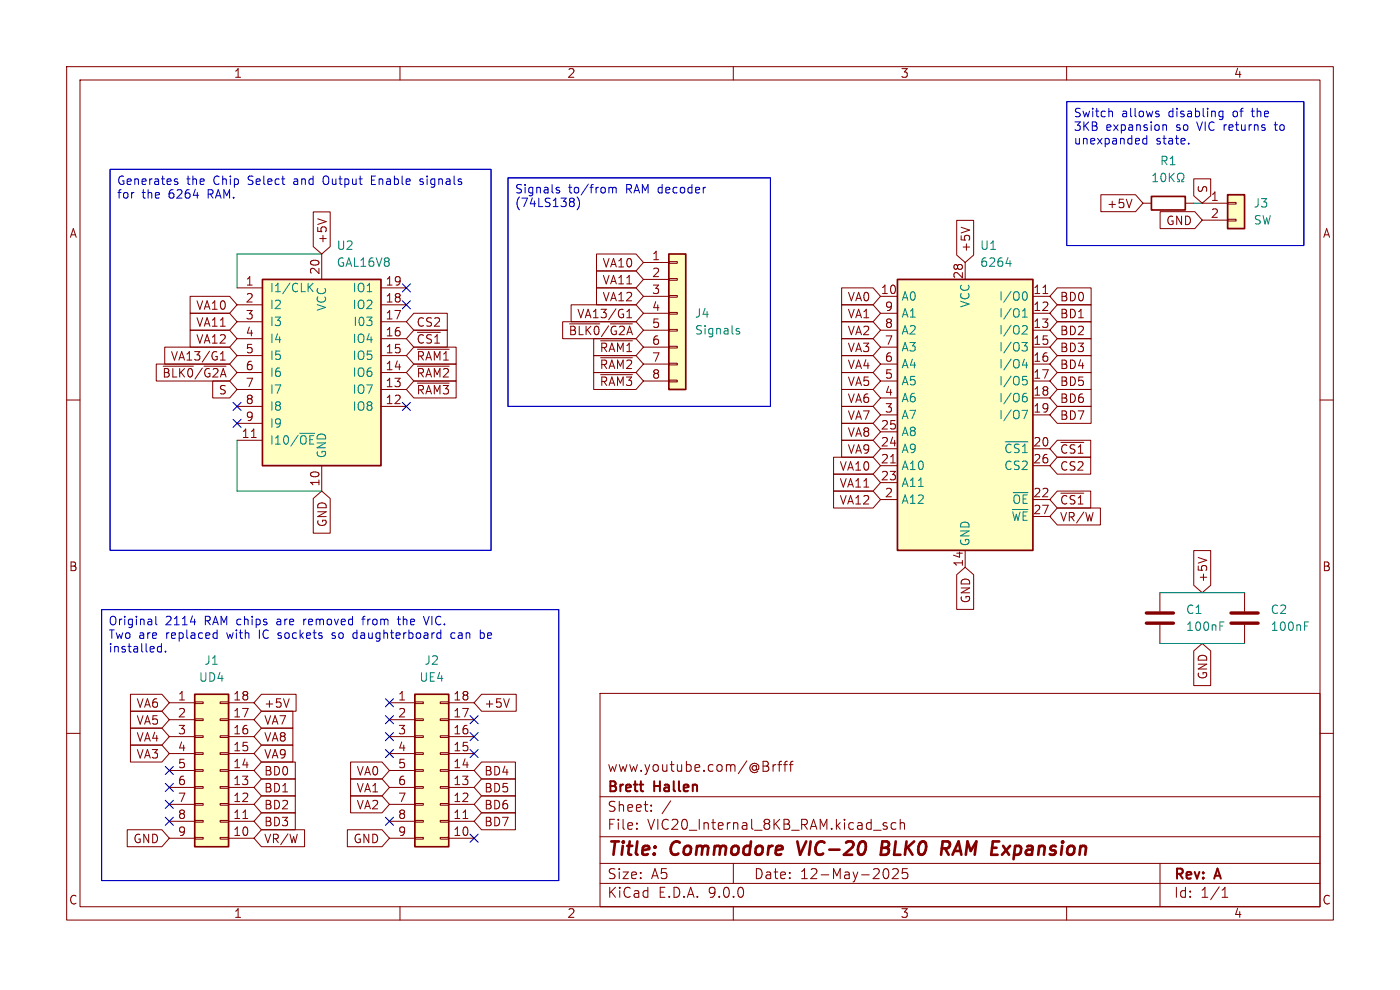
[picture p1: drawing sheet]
<svg xmlns="http://www.w3.org/2000/svg" width="297mm" height="210mm" viewBox="0 0 297 210" stroke-linecap="round" stroke-linejoin="round" font-family="sans-serif">
<g fill="none" stroke="#840000" stroke-width=".22">
<path d="M14.1 14.1h268.8v181.1h-268.8zM17 17h263v175.3h-263zM84.9 14.1v2.9M155.6 14.1v2.9M226.3 14.1v2.9M242.5 43.1h1.8M251.5 43.1h1.7M14.1 84.9h2.9M280 84.9h2.9M14.1 155.6h2.9M127.3 147.1h152.7v45.2h-152.7zM280 155.6h2.9"/>
<path d="M127.3 177.5h152.7M127.3 169h152.7M135.1 175.7v.2M135.1 174.6v.2M138.1 171.9v.2M138.1 170.8v.2M142.3 169.9l-1.8 2.7M163 162.7v.7M164 162.2v1.4M164.6 162.2l-.4 .1-.2 .3M165 162.2h.8M165.8 161.5l-.4 .1-.1 .2v1.8"/>
<path d="M166.2 162.2h.8M167 161.5l-.4 .1-.1 .2v1.8M167.4 162.2h.8M168.2 161.5l-.4 .1-.1 .2v1.8M188.1 174.6l-.5-.1-.3 .3 .1 .3 .7 .2v.5h-.8M190.1 174.6l-.6-.1-.4 .4v.6l.2 .3h.8M191 174.7a.53 .53 0 0 1 .9 .1v1.1M191 173.8v2.1M84.9 192.3v2.9M127.3 187.4h152.7M127.3 183.2h152.7M155.6 192.3v2.9"/>
<path d="M155.6 183.2v4.2M188 184.3a1.33 1.33 0 0 1 0 2.1M189.4 184.5l.3-.2 .7 .1a.58 .58 0 0 1 .1 .8l-1.2 1.2h1.3M192.5 184.3h-1l-.1 1 .3-.2 .7 .1 .2 .3-.1 .7-.3 .2h-.5l-.3-.2M226.3 192.3v2.9M246.1 183.2v9.1M259.3 190.3h1.2M259.3 188.8l.6-.6v2.1"/>
</g>
<path d="M169.1 178.5l.6 2.8M187 179.8h1M188 179.8l.4 .2M188.1 178.5h-.9l-.4 2.8 1.4-.1M188.3 179.7l-.3 .1M200.5 180l.8 1.3M201.1 178.5l.2 .1a.82 .82 0 0 1-.4 1.4" fill="none" stroke="#840000" stroke-width=".57"/>
<path d="M244.3 41.7h7.2v2.8h-7.2z" fill="none" stroke="#840000" stroke-width=".36"/>
<path d="M244.6 38.5h1M244.6 37.3l.5-.6v1.8M246.4 36.9l.3-.2a.98 .98 0 0 1 .7 .8 .98 .98 0 0 1-.4 1h-.1a.97 .97 0 0 1-.5-1.6zM248.1 36.7v1.8M248.3 37.5l.8 1M249.1 36.7l-1 1.1M249.8 38.5h.4v-.3a.77 .77 0 0 1-.4-1.1 .77 .77 0 0 1 1.1-.3 .83 .83 0 0 1-.2 1.4v.3h.5" fill="none" stroke="#008484" stroke-width=".22"/>
<path d="M141.9 53.9h3.6v28.7h-3.6z" fill="#ffffc2"/>
<path d="M141.9 53.9h3.6v28.7h-3.6z" fill="none" stroke="#840000" stroke-width=".36"/>
<g fill="none" stroke="#840000" stroke-width=".22">
<path d="M136.5 55.7h5.4M136.5 59.3h5.4M141.9 55.5h1.8v.4h-1.8zM141.9 59.1h1.8v.4h-1.8zM136.5 62.9h5.4M136.5 66.5h5.4M136.5 70h5.4M136.5 73.6h5.4M136.5 77.2h5.4M141.9 62.7h1.8v.3h-1.8zM141.9 66.3h1.8v.3h-1.8zM141.9 69.9h1.8v.3h-1.8z"/>
<path d="M141.9 73.5h1.8v.3h-1.8zM141.9 77.1h1.8v.3h-1.8zM136.5 80.8h5.4M141.9 80.6h1.8v.4h-1.8z"/>
</g>
<path d="M156.2 70.2l.6 .2 .1 .2-.2 .3-.5-.1M156.2 69.8h.6" fill="none" stroke="#008484" stroke-width=".22"/>
<path d="M55.7 59.3h25.1v39.5h-25.1z" fill="#ffffc2"/>
<path d="M55.7 59.3h25.1v39.5h-25.1z" fill="none" stroke="#840000" stroke-width=".36"/>
<g fill="none" stroke="#840000" stroke-width=".22">
<path d="M68.3 53.9v5.4M50.3 61.1h5.4M50.3 64.7h5.4M50.3 68.3h5.4M50.3 71.8h5.4M50.3 75.4h5.4M50.3 79h5.4M80.8 61.1h5.4M80.8 64.7h5.4M80.8 68.3h5.4M80.8 71.8h5.4M80.8 75.4h5.4"/>
<path d="M80.8 79h5.4M50.3 82.6h5.4M50.3 86.2h5.4M50.3 89.8h5.4M50.3 93.4h5.4M53.3 92.8h1.1M68.3 98.8v5.4M80.8 82.6h5.4M80.8 86.2h5.4"/>
</g>
<path d="M65.6 60.9l.8 1M66.4 60.1l-1 1" fill="none" stroke="#008484" stroke-width=".22"/>
<path d="M88 147.3h7.2v32.3h-7.2z" fill="#ffffc2"/>
<path d="M88 147.3h7.2v32.3h-7.2z" fill="none" stroke="#840000" stroke-width=".36"/>
<g fill="none" stroke="#840000" stroke-width=".22">
<path d="M82.6 149.1h5.4M82.6 152.7h5.4M82.6 156.3h5.4M82.6 159.9h5.4M88 148.9h1.8v.4h-1.8zM88 152.5h1.8v.3h-1.8zM88 156.1h1.8v.3h-1.8zM88 159.7h1.8v.3h-1.8zM93.4 148.9h1.8v.4h-1.8zM93.4 152.5h1.8v.3h-1.8zM93.4 156.1h1.8v.3h-1.8zM93.4 159.7h1.8v.3h-1.8z"/>
<path d="M95.2 149.1h5.4M95.2 152.7h5.4M95.2 156.3h5.4M95.2 159.9h5.4M82.6 163.4h5.4M82.6 167h5.4M82.6 170.6h5.4M82.6 174.2h5.4M82.6 177.8h5.4M88 163.3h1.8v.3h-1.8zM88 166.9h1.8v.3h-1.8zM88 170.4h1.8v.4h-1.8z"/>
<path d="M88 174h1.8v.4h-1.8zM88 177.6h1.8v.4h-1.8zM93.4 163.3h1.8v.3h-1.8zM93.4 166.9h1.8v.3h-1.8zM93.4 170.4h1.8v.4h-1.8zM93.4 174h1.8v.4h-1.8zM93.4 177.6h1.8v.4h-1.8zM95.2 163.4h5.4M95.2 167h5.4M95.2 170.6h5.4M95.2 174.2h5.4M95.2 177.8h5.4"/>
<path d="M98.2 173.6h1.1"/>
</g>
<path d="M41.3 147.3h7.2v32.3h-7.2z" fill="#ffffc2"/>
<path d="M41.3 147.3h7.2v32.3h-7.2z" fill="none" stroke="#840000" stroke-width=".36"/>
<g fill="none" stroke="#840000" stroke-width=".22">
<path d="M35.9 149.1h5.4M35.9 152.7h5.4M35.9 156.3h5.4M35.9 159.9h5.4M41.3 148.9h1.8v.4h-1.8zM41.3 152.5h1.8v.3h-1.8zM41.3 156.1h1.8v.3h-1.8zM41.3 159.7h1.8v.3h-1.8zM46.7 148.9h1.8v.4h-1.8zM46.7 152.5h1.8v.3h-1.8zM46.7 156.1h1.8v.3h-1.8zM46.7 159.7h1.8v.3h-1.8z"/>
<path d="M48.5 149.1h5.4M48.5 152.7h5.4M48.5 156.3h5.4M48.5 159.9h5.4M35.9 163.4h5.4M35.9 167h5.4M35.9 170.6h5.4M35.9 174.2h5.4M35.9 177.8h5.4M41.3 163.3h1.8v.3h-1.8zM41.3 166.9h1.8v.3h-1.8zM41.3 170.4h1.8v.4h-1.8z"/>
<path d="M41.3 174h1.8v.4h-1.8zM41.3 177.6h1.8v.4h-1.8zM46.7 163.3h1.8v.3h-1.8zM46.7 166.9h1.8v.3h-1.8zM46.7 170.4h1.8v.4h-1.8zM46.7 174h1.8v.4h-1.8zM46.7 177.6h1.8v.4h-1.8zM48.5 163.4h5.4M48.5 167h5.4M48.5 170.6h5.4M48.5 174.2h5.4M48.5 177.8h5.4"/>
<path d="M51.5 173.6h1.1"/>
</g>
<path d="M190.4 59.3h28.7v57.4h-28.7z" fill="#ffffc2"/>
<path d="M190.4 59.3h28.7v57.4h-28.7z" fill="none" stroke="#840000" stroke-width=".36"/>
<g fill="none" stroke="#840000" stroke-width=".22">
<path d="M204.8 55.7v3.6M186.8 62.9h3.6M186.8 66.5h3.6M186.8 70h3.6M186.8 73.6h3.6M186.8 77.2h3.6M219.1 62.9h3.6M219.1 66.5h3.6M219.1 70h3.6M219.1 73.6h3.6M219.1 77.2h3.6M221.3 62.3h1"/>
<path d="M186.8 80.8h3.6M186.8 84.4h3.6M186.8 88h3.6M186.8 91.6h3.6M186.8 95.2h3.6M186.8 98.8h3.6M188.9 98.2h1.1M219.1 80.8h3.6M219.1 84.4h3.6M219.1 88h3.6M219.1 95.2h3.6M219.1 98.8h3.6"/>
<path d="M186.8 102.4h3.6M186.8 106h3.6M204.8 116.7v3.6M219.1 106h3.6M219.1 109.6h3.6M246.1 125.7v4M246.1 132.6v3.9M264 125.7v4M264 132.6v3.9"/>
</g>
<g fill="none" stroke="#008484" stroke-width=".22">
<path d="M213.4 55.9h1.1M214.3 55.3v1.2M216.8 72.7h1.1l-.6 .6 .5 .2 .1 .6-.3 .4h-.5M216.9 67.3h1M216.9 66l.5-.5v1.8M217 79.8h.8M217.2 62l.1-.1a.98 .98 0 0 1 .7 .7 .98 .98 0 0 1-.3 1h-.5M217.2 69.1l.6 .1 .1 .4-1.1 1.3h1.1M217.3 76.2l-.4 1.3h1.1M217.8 76.9v1.2M213.2 93.7h4.9M216.8 87h1.2l-.8 1.8"/>
<path d="M217.2 80.5h.4l.3 .4-.1 .7h-.6M217.2 84.1h.4l.3 .4-.1 .6-.6 .1M217.8 83.4l-.6 .1M258.8 132.8h.6M258.8 131.9h.8M276.8 132.8h.6M276.8 131.9h.8"/>
</g>
<path d="M243.2 130h5.7M243.2 132.2h5.7M261.2 130h5.7M261.2 132.2h5.7" fill="none" stroke="#840000" stroke-width=".72"/>
<path d="M260.4 41.3h3.6v7.2h-3.6z" fill="#ffffc2"/>
<path d="M260.4 41.3h3.6v7.2h-3.6z" fill="none" stroke="#840000" stroke-width=".36"/>
<g fill="none" stroke="#840000" stroke-width=".22">
<path d="M253.2 37.9h3.6v3.6l-1.8 1.6-1.8-1.6zM66.5 45h3.5v7.3l-1.7 1.6-1.8-1.6zM67.4 46.4l1.8 .6M126.5 57.5h8.4l1.6 1.8-1.6 1.8h-8.4zM126.5 53.9h8.4l1.6 1.8-1.6 1.8h-8.4zM203 46.7h3.6v7.4l-1.8 1.6-1.8-1.6zM203.9 48.2l1.8 .6M233.5 41.3h7.4l1.6 1.8-1.6 1.8h-7.4zM240.1 42.3l-.6 1.8M246.1 44.9h7.4l1.5 1.8-1.5 1.8h-7.4zM255 43.1h5.4M255 46.7h5.4"/>
<path d="M260.4 42.9h1.8v.4h-1.8zM260.4 46.5h1.8v.4h-1.8zM33.1 77.2h15.6l1.6 1.8-1.6 1.8h-15.6zM34.6 77.7h6.4M34.9 73.6h13.8l1.6 1.8-1.6 1.8h-13.8zM40.3 66.5h8.4l1.6 1.8-1.6 1.7h-8.4zM40.3 62.9h8.4l1.6 1.8-1.6 1.8h-8.4zM40.3 70h8.4l1.6 1.8-1.6 1.8h-8.4zM43.3 77.7h4.6M46.8 76.4h1M46.8 75.1l.5-.5v1.8M87.8 73.6h9v3.6h-9l-1.6-1.8z"/>
<path d="M87.8 77.2h9v3.6h-9l-1.6-1.8zM87.8 70h7.1v3.6h-7.1l-1.6-1.8zM87.8 66.5h7.1v3.5h-7.1l-1.6-1.7zM88.6 74.1h6.7M88.6 77.7h6.7M88.6 70.5h4.8M119.4 68.3h15.5l1.6 1.7-1.6 1.8h-15.5zM120.8 68.7h6.4M121.2 64.7h13.7l1.6 1.8-1.6 1.8h-13.7zM125.9 71.8h9l1.6 1.8-1.6 1.8h-9zM125.9 75.4h9l1.6 1.8-1.6 1.8h-9zM125.9 79h9l1.6 1.8-1.6 1.8h-9z"/>
<path d="M126.5 61.1h8.4l1.6 1.8-1.6 1.8h-8.4zM127.4 72.3h6.8M127.4 75.9h6.8M127.4 79.5h6.8M129.5 68.7h4.7M133 67.4h1M133 66.1l.5-.5v1.8M178.5 64.7h6.7l1.6 1.8-1.6 1.8h-6.7zM178.5 75.4h6.7l1.6 1.8-1.6 1.8h-6.7zM178.5 71.8h6.7l1.6 1.8-1.6 1.8h-6.7zM178.5 79h6.7l1.6 1.8-1.6 1.8h-6.7zM178.5 61.1h6.7l1.6 1.8-1.6 1.8h-6.7z"/>
<path d="M178.5 68.3h6.7l1.6 1.7-1.6 1.8h-6.7zM224.3 61.1h7.2v3.6h-7.2l-1.6-1.8zM224.3 68.3h7.2v3.5h-7.2l-1.6-1.8zM224.3 75.4h7.2v3.6h-7.2l-1.6-1.8zM224.3 79h7.2v3.6h-7.2l-1.6-1.8zM224.3 71.8h7.2v3.6h-7.2l-1.6-1.8zM224.3 64.7h7.2v3.6h-7.2l-1.6-1.8zM45.1 80.8h3.6l1.6 1.8-1.6 1.8h-3.6zM87.8 80.8h9v3.6h-9l-1.6-1.8zM88.6 81.3h6.7M176.8 97h8.4l1.6 1.8-1.6 1.8h-8.4zM178.5 93.4h6.7l1.6 1.8-1.6 1.8h-6.7z"/>
<path d="M178.5 89.8h6.7l1.6 1.8-1.6 1.8h-6.7zM178.5 82.6h6.7l1.6 1.8-1.6 1.8h-6.7zM178.5 86.2h6.7l1.6 1.8-1.6 1.8h-6.7zM224.3 82.6h7.2v3.6h-7.2l-1.6-1.8zM224.3 97h7.1v3.6h-7.1l-1.6-1.8zM224.3 93.4h7.1v3.6h-7.1l-1.6-1.8zM224.3 86.2h7.2v3.6h-7.2l-1.6-1.8zM225.1 93.8h4.8M66.5 105.7l1.8-1.5 1.7 1.5v7.4h-3.5zM176.8 100.6h8.4l1.6 1.8-1.6 1.8h-8.4zM176.8 104.2h8.4l1.6 1.8-1.6 1.8h-8.4zM224.3 104.2h7.1v3.6h-7.1l-1.6-1.8z"/>
<path d="M224.3 107.8h9.1v3.6h-9.1l-1.6-1.8zM225.1 104.6h4.8M253.2 116.8h3.6v7.4l-1.8 1.5-1.8-1.5zM254.2 118.3l1.8 .6M203 121.9l1.8-1.6 1.8 1.6v7.4h-3.6zM253.2 138.1l1.8-1.6 1.8 1.6v7.3h-3.6zM27.7 147.3h6.7l1.5 1.8-1.5 1.8h-6.7zM27.7 154.5h6.7l1.5 1.8-1.5 1.8h-6.7zM27.7 150.9h6.7l1.5 1.8-1.5 1.8h-6.7zM27.7 158.1h6.7l1.5 1.8-1.5 1.7h-6.7zM55.5 147.3h7.3v3.6h-7.3l-1.6-1.8zM55.5 150.9h6.6v3.6h-6.6l-1.6-1.8z"/>
<path d="M55.5 158.1h6.6v3.5h-6.6l-1.6-1.7zM55.5 154.5h6.6v3.6h-6.6l-1.6-1.8zM61.3 148.2l-.6 1.8M102.2 147.3h7.3v3.6h-7.3l-1.6-1.8zM108 148.2l-.6 1.8M27 176h7.4l1.5 1.8-1.5 1.8h-7.4zM55.5 176h9.1v3.6h-9.1l-1.6-1.8zM55.5 172.4h7.1v3.6h-7.1l-1.6-1.8zM55.5 161.6h7.1v3.6h-7.1l-1.6-1.8zM55.5 165.2h7.1v3.6h-7.1l-1.6-1.8zM55.5 168.8h7.1v3.6h-7.1l-1.6-1.8zM73.7 176h7.3l1.6 1.8-1.6 1.8h-7.3z"/>
<path d="M74.4 161.6h6.6l1.6 1.8-1.6 1.8h-6.6zM74.4 168.8h6.6l1.6 1.8-1.6 1.8h-6.6zM74.4 165.2h6.6l1.6 1.8-1.6 1.8h-6.6zM102.2 168.8h7.1v3.6h-7.1l-1.6-1.8zM102.2 161.6h7.1v3.6h-7.1l-1.6-1.8zM102.2 165.2h7.1v3.6h-7.1l-1.6-1.8zM102.2 172.4h7.1v3.6h-7.1l-1.6-1.8z"/>
</g>
<path d="M68.3 53.9h-18v7.2M253.2 43.1h1.8M50.3 93.4v10.8h18M246.1 136.5h17.9M246.1 125.7h17.9" fill="none" stroke="#008400" stroke-width=".22"/>
<g fill="none" stroke="#000084" stroke-width=".22">
<path d="M85.4 63.8l1.7 1.7M85.4 60.2l1.7 1.7M87.1 63.8l-1.7 1.7M87.1 60.2l-1.7 1.7M49.4 88.9l1.8 1.8M49.4 85.4l1.8 1.7M51.2 88.9l-1.8 1.8M51.2 85.4l-1.8 1.7M85.4 85.4l1.7 1.7M87.1 85.4l-1.7 1.7M81.8 151.8l1.7 1.7M81.8 148.2l1.7 1.7"/>
<path d="M81.8 159l1.7 1.7M81.8 155.4l1.7 1.7M83.5 151.8l-1.7 1.7M83.5 148.2l-1.7 1.7M83.5 159l-1.7 1.7M83.5 155.4l-1.7 1.7M99.7 151.8l1.7 1.7M99.7 159l1.7 1.7M99.7 155.4l1.7 1.7M101.4 151.8l-1.7 1.7M101.4 159l-1.7 1.7M101.4 155.4l-1.7 1.7"/>
<path d="M35.1 162.6l1.7 1.7M35.1 173.4l1.7 1.7M35.1 169.8l1.7 1.7M35.1 166.2l1.7 1.7M36.8 162.6l-1.7 1.7M36.8 173.4l-1.7 1.7M36.8 169.8l-1.7 1.7M36.8 166.2l-1.7 1.7M81.8 173.4l1.7 1.7M83.5 173.4l-1.7 1.7M99.7 177l1.7 1.7M101.4 177l-1.7 1.7"/>
</g>
<g fill="none" stroke="#0000c2" stroke-width=".22">
<path d="M23.3 35.9h80.9v80.8h-80.9zM37.1 38.5h.4l.3 .3-.1 .3h-.5M37.1 38h.6M68.8 37.4a1.28 1.28 0 0 0 0 1.7M78.8 38.2h.6M79.7 37.3h-.9v1.8h.9M89.8 38l-.5-.1-.2 .4 .7 .5M89.8 38.9l-.2 .2h-.5M107.8 37.7h55.6v48.5h-55.6zM118.1 39.8h.6M129.2 39.9l.5-.2 .3 .3M129.2 39.7v1.2"/>
<path d="M130 40l.2-.3 .4 .1 .1 1.1M130 40v.9M226.3 21.6h50.3v30.5h-50.3zM235.5 23.6l.4 .1 .1 .1v1M242.5 29.5v.9l.3 .2 .5-.1M243.3 28.8v1.8M245.7 24.2l.2 .2-.2 .4M245.7 23.6l.1 .1M247.4 26.6l-.4-.1-.3 .1M247.5 26.7v1M252.2 30.4v.2M258.7 24.6l.2 .2 .5-.1"/>
<path d="M259.4 23.7l-.5-.1-.2 .1M259.4 23.6v1.4l-.3 .4-.4-.1M270.3 26.5h.7M270.6 25.9v1.7M118.1 40.3l.6 .1v.3l-.2 .2-.5-.1M121.8 42.4l-.3 .4 .3 .3v.4l-.3 .3M122.8 42.3a2.1 2.1 0 0 1-.4 2.2M21.6 129.3h96.9v57.5h-96.9zM33 130.7v1.6l.3 .2M33.4 138l.3 .3 .5-.1M34.2 136.5v1.8M34.2 137.2l-.5-.1-.3 .4"/>
<path d="M35.1 138.1v.2M40.4 131.9h1.1M46 133.6v1.8M46 135.3l-.5 .1M59 135.3l.1 .1M59.2 134.2l-.2 .3 .2 .3M64.4 131.3v1.2M64.8 131.3l-.4 .4M70.4 135.3l.5 .1M70.9 134.2l-.4 .1-.1 .2 .1 .2 .4 .1M75 135.3h.7M75 134.3h.7"/>
<path d="M76.8 131.3h.6M77.4 130.7l-.4 .3v1.5M84.3 131.3h.7M84.5 130.7v1.6l.5 .2M89.8 130.7l.6 1.8 .6-1.8M93.3 134.2l.2 .1M93.5 133.6v1.8M93.5 135.3l-.2 .1M96.5 134.3l-.5-.1-.3 .4v.5l.1 .2h.7M101.9 133.6v1.8M102.1 134.2l.5 .1 .2 .3-.1 .7-.6 .1"/>
</g>
<g font-size="3.9" fill="#840000">
<text x="128.7" y="182.3">Title:</text>
<text x="142.4" y="182.3">Commodore</text>
<text x="170.4" y="182.3">VIC-20</text>
<text x="189.2" y="182.3">BLK0</text>
<text x="203.1" y="182.3">RAM Expansion</text>
</g>
<g font-size="3" fill="#840000">
<text x="128.7" y="164">www.youtube.com/@Brfff</text>
<text x="128.7" y="172.5">Sheet:</text>
<text x="128.7" y="168.6">Brett</text>
<text x="138.8" y="168.6">Hallen</text>
<text x="128.7" y="176.3">File:</text>
<text x="137.3" y="176.3">VIC20_Internal_8KB_RAM.kicad_sch</text>
<text x="128.7" y="190.8">KiCad</text>
<text x="128.7" y="186.8">Size:</text>
<text x="138.1" y="186.8">A5</text>
<text x="139.6" y="190.8">E.D.A.</text>
<text x="150.4" y="190.8">9.0.0</text>
<text x="159.8" y="186.8">Date:</text>
<text x="169.7" y="186.8">12-May-2025</text>
<text x="248.9" y="187.1">Rev:</text>
<text x="248.9" y="190.8">Id:</text>
<text x="254.7" y="190.8">1/1</text>
<text x="257.9" y="187.1">A</text>
</g>
<g font-size="2.6" fill="#840000">
<text x="49.5" y="16.8">1</text>
<text x="120.2" y="16.8">2</text>
<text x="190.9" y="16.8">3</text>
<text x="261.6" y="16.8">4</text>
<text x="14.6" y="50.7">A</text>
<text x="280.5" y="50.7">A</text>
<text x="14.5" y="121.5">B</text>
<text x="280.4" y="121.5">B</text>
<text x="14.5" y="192.2">C</text>
<text x="49.5" y="195">1</text>
<text x="120.2" y="195">2</text>
<text x="190.9" y="195">3</text>
<text x="261.6" y="195">4</text>
<text x="280.4" y="192.2">C</text>
</g>
<g font-size="2.5" fill="#0000c2">
<text x="227.7" y="25.3">Switch</text>
<text x="227.7" y="28.2">3KB</text>
<text x="234.6" y="28.2">expansion</text>
<text x="237.9" y="25.3">allows</text>
<text x="248.1" y="25.3">disabling</text>
<text x="249.7" y="28.2">so</text>
<text x="254.4" y="28.2">VIC returns</text>
<text x="262" y="25.3">of</text>
<text x="266.3" y="25.3">the</text>
<text x="271.4" y="28.2">to</text>
<text x="227.7" y="31.1">unexpanded</text>
<text x="245.2" y="31.1">state.</text>
<text x="24.7" y="39.7">Generates</text>
<text x="39.6" y="39.7">the</text>
<text x="45.5" y="39.7">Chip</text>
<text x="53" y="39.7">Select</text>
<text x="63" y="39.7">and</text>
<text x="69.5" y="39.7">Output</text>
<text x="80" y="39.7">Enable</text>
<text x="90.6" y="39.7">signals</text>
<text x="109.1" y="41.5">Signals</text>
<text x="120.6" y="41.5">to/from</text>
<text x="133" y="41.5">RAM decoder</text>
<text x="24.7" y="42.6">for</text>
<text x="30.1" y="42.6">the</text>
<text x="36" y="42.6">6264</text>
<text x="44.5" y="42.6">RAM.</text>
<text x="109.1" y="44.4">(74LS138)</text>
<text x="22.9" y="133.1">Original</text>
<text x="22.9" y="136">Two</text>
<text x="29.4" y="136">are</text>
<text x="35.1" y="133.1">2114</text>
<text x="35.4" y="136">replaced</text>
<text x="43.6" y="133.1">RAM chips</text>
<text x="48.6" y="136">with</text>
<text x="55.6" y="136">IC</text>
<text x="59.4" y="133.1">are</text>
<text x="59.9" y="136">sockets</text>
<text x="65.3" y="133.1">removed</text>
<text x="71.7" y="136">so</text>
<text x="76.4" y="136">daughterboard</text>
<text x="78.2" y="133.1">from</text>
<text x="86" y="133.1">the</text>
<text x="91.8" y="133.1">VIC.</text>
<text x="97.5" y="136">can</text>
<text x="103.9" y="136">be</text>
<text x="22.9" y="138.9">installed.</text>
</g>
<g font-size="2.5" fill="#008484">
<text x="246" y="35.3">R1</text>
<text x="265.8" y="44.3">J3</text>
<text x="265.8" y="47.9">SW</text>
<text x="71.3" y="53.3">U2</text>
<text x="207.8" y="53.3">U1</text>
<text x="71.3" y="56.9">GAL16V8</text>
<text x="207.8" y="56.9">6264</text>
<text x="57.1" y="62.3">I1/CLK</text>
<text x="57.1" y="65.9">I2</text>
<text x="74.7" y="62.3">IO1</text>
<text x="74.7" y="65.9">IO2</text>
<text x="191.1" y="64.1">A0</text>
<text x="206" y="65.4" transform="rotate(-90 206 65.4)">VCC</text>
<text x="211.8" y="64.1">I/O0</text>
<text x="57.1" y="69.5">I3</text>
<text x="69.5" y="66.1" transform="rotate(-90 69.5 66.1)">VCC</text>
<text x="74.8" y="69.5">I03</text>
<text x="147.3" y="67.7">J4</text>
<text x="147.3" y="71.3">Signals</text>
<text x="191.1" y="67.7">A1</text>
<text x="191.1" y="71.3">A2</text>
<text x="211.8" y="67.7">I/O1</text>
<text x="211.8" y="71.3">I/O2</text>
<text x="57.1" y="73.1">I4</text>
<text x="57.1" y="76.7">I5</text>
<text x="74.7" y="73.1">IO4</text>
<text x="74.7" y="76.7">IO5</text>
<text x="191.1" y="74.9">A3</text>
<text x="211.8" y="74.9">I/O3</text>
<text x="57.1" y="80.2">I6</text>
<text x="57.1" y="83.8">I7</text>
<text x="74.7" y="80.2">IO6</text>
<text x="74.7" y="83.8">IO7</text>
<text x="191.1" y="78.5">A4</text>
<text x="191.1" y="82">A5</text>
<text x="211.8" y="78.5">I/O4</text>
<text x="211.8" y="82">I/O5</text>
<text x="57.1" y="87.4">I8</text>
<text x="74.7" y="87.4">IO8</text>
<text x="191.1" y="85.6">A6</text>
<text x="191.1" y="89.2">A7</text>
<text x="211.8" y="85.6">I/O6</text>
<text x="211.8" y="89.2">I/O7</text>
<text x="57.1" y="91">I9</text>
<text x="57.1" y="94.6">I10/~{OE}</text>
<text x="191.1" y="92.8">A8</text>
<text x="69.5" y="97.3" transform="rotate(-90 69.5 97.3)">GND</text>
<text x="191.1" y="96.4">A9</text>
<text x="191.1" y="100">A10</text>
<text x="212.9" y="96.4">~{CS1}</text>
<text x="212.9" y="100">CS2</text>
<text x="191.1" y="103.6">A11</text>
<text x="191.1" y="107.2">A12</text>
<text x="214.6" y="107.2">~{OE}</text>
<text x="214.4" y="110.8">~{WE}</text>
<text x="206" y="116" transform="rotate(-90 206 116)">GND</text>
<text x="251.5" y="130.5">C1</text>
<text x="269.4" y="130.5">C2</text>
<text x="251.5" y="134.1">100nF</text>
<text x="269.4" y="134.1">100nF</text>
<text x="43.2" y="141.3">J1</text>
<text x="89.9" y="141.3">J2</text>
<text x="42.1" y="144.9">UD4</text>
<text x="88.8" y="144.9">UE4</text>
</g>
<g font-size="2.5" fill="#840000">
<text x="256.4" y="41.1" transform="rotate(-90 256.4 41.1)">S</text>
<text x="234.7" y="44.5">+5V</text>
<text x="256.7" y="42.7">1</text>
<text x="256.7" y="46.3">2</text>
<text x="69.6" y="51.9" transform="rotate(-90 69.6 51.9)">+5V</text>
<text x="206.1" y="53.7" transform="rotate(-90 206.1 53.7)">+5V</text>
<text x="247.3" y="48">GND</text>
<text x="67.9" y="58.4" transform="rotate(-90 67.9 58.4)">20</text>
<text x="127.7" y="57">VA10</text>
<text x="138.2" y="55.3">1</text>
<text x="138.2" y="58.9">2</text>
<text x="204.4" y="59.3" transform="rotate(-90 204.4 59.3)">28</text>
<text x="52" y="60.7">1</text>
<text x="52" y="64.3">2</text>
<text x="81.7" y="60.7">19</text>
<text x="81.7" y="64.3">18</text>
<text x="127.7" y="60.6">VA11</text>
<text x="127.7" y="64.2">VA12</text>
<text x="138.2" y="62.5">3</text>
<text x="179.7" y="64.2">VA0</text>
<text x="186.7" y="62.5">10</text>
<text x="219.1" y="62.5">11</text>
<text x="224.7" y="64.2">BD0</text>
<text x="41.5" y="69.6">VA11</text>
<text x="41.5" y="66">VA10</text>
<text x="52" y="67.9">3</text>
<text x="52" y="71.5">4</text>
<text x="81.7" y="67.9">17</text>
<text x="81.7" y="71.5">16</text>
<text x="88.2" y="69.6">CS2</text>
<text x="120.5" y="71.4">~{BLK0}/~{G2A}</text>
<text x="122.3" y="67.8">VA13/G1</text>
<text x="138.2" y="66.1">4</text>
<text x="138.2" y="69.7">5</text>
<text x="179.7" y="67.8">VA1</text>
<text x="179.7" y="71.4">VA2</text>
<text x="187.6" y="66.1">9</text>
<text x="187.6" y="69.7">8</text>
<text x="219.1" y="66.1">12</text>
<text x="219.1" y="69.7">13</text>
<text x="224.7" y="71.4">BD2</text>
<text x="224.7" y="67.8">BD1</text>
<text x="36.1" y="76.8">VA13/G1</text>
<text x="41.5" y="73.2">VA12</text>
<text x="52" y="75.1">5</text>
<text x="81.7" y="75.1">15</text>
<text x="88.2" y="76.8">~{RAM1}</text>
<text x="88.2" y="73.2">~{CS1}</text>
<text x="127.1" y="75">~{RAM1}</text>
<text x="138.2" y="73.3">6</text>
<text x="138.2" y="76.9">7</text>
<text x="179.7" y="75">VA3</text>
<text x="187.6" y="73.3">7</text>
<text x="187.6" y="76.9">6</text>
<text x="219.1" y="73.3">15</text>
<text x="219.1" y="76.9">16</text>
<text x="224.7" y="75">BD3</text>
<text x="34.3" y="80.4">~{BLK0}/~{G2A}</text>
<text x="46.3" y="84">S</text>
<text x="52" y="78.7">6</text>
<text x="52" y="82.3">7</text>
<text x="81.7" y="78.7">14</text>
<text x="81.7" y="82.3">13</text>
<text x="88.2" y="80.4">~{RAM2}</text>
<text x="88.2" y="84">~{RAM3}</text>
<text x="127.1" y="78.6">~{RAM2}</text>
<text x="127.1" y="82.2">~{RAM3}</text>
<text x="138.2" y="80.5">8</text>
<text x="179.7" y="78.6">VA4</text>
<text x="179.7" y="82.2">VA5</text>
<text x="187.6" y="80.5">5</text>
<text x="219.1" y="80.5">17</text>
<text x="224.7" y="78.6">BD4</text>
<text x="224.7" y="82.2">BD5</text>
<text x="52" y="85.9">8</text>
<text x="52" y="89.4">9</text>
<text x="81.7" y="85.9">12</text>
<text x="179.7" y="85.8">VA6</text>
<text x="179.7" y="89.4">VA7</text>
<text x="187.6" y="84.1">4</text>
<text x="187.6" y="87.6">3</text>
<text x="219.1" y="84.1">18</text>
<text x="219.1" y="87.6">19</text>
<text x="224.7" y="85.8">BD6</text>
<text x="224.7" y="89.4">BD7</text>
<text x="51.1" y="93">11</text>
<text x="179.7" y="93">VA8</text>
<text x="186.7" y="91.2">25</text>
<text x="186.7" y="94.8">24</text>
<text x="219.1" y="94.8">20</text>
<text x="178" y="100.1">VA10</text>
<text x="179.7" y="96.5">VA9</text>
<text x="186.7" y="98.4">21</text>
<text x="219.1" y="98.4">26</text>
<text x="224.7" y="100.1">CS2</text>
<text x="224.7" y="96.5">~{CS1}</text>
<text x="67.9" y="103.3" transform="rotate(-90 67.9 103.3)">10</text>
<text x="178" y="103.7">VA11</text>
<text x="178" y="107.3">VA12</text>
<text x="186.7" y="102">23</text>
<text x="187.6" y="105.6">2</text>
<text x="219.1" y="105.6">22</text>
<text x="224.7" y="107.3">~{CS1}</text>
<text x="69.6" y="112" transform="rotate(-90 69.6 112)">GND</text>
<text x="219.1" y="109.2">27</text>
<text x="224.7" y="110.9">VR/W</text>
<text x="204.4" y="120.4" transform="rotate(-90 204.4 120.4)">14</text>
<text x="256.4" y="123.7" transform="rotate(-90 256.4 123.7)">+5V</text>
<text x="206.1" y="128.1" transform="rotate(-90 206.1 128.1)">GND</text>
<text x="37.6" y="148.7">1</text>
<text x="49.3" y="148.7">18</text>
<text x="84.3" y="148.7">1</text>
<text x="96" y="148.7">18</text>
<text x="256.4" y="144.3" transform="rotate(-90 256.4 144.3)">GND</text>
<text x="28.8" y="150.4">VA6</text>
<text x="28.8" y="154">VA5</text>
<text x="37.6" y="152.3">2</text>
<text x="37.6" y="155.9">3</text>
<text x="49.3" y="152.3">17</text>
<text x="49.3" y="155.9">16</text>
<text x="55.9" y="150.4">+5V</text>
<text x="55.9" y="154">VA7</text>
<text x="84.3" y="152.3">2</text>
<text x="84.3" y="155.9">3</text>
<text x="96" y="152.3">17</text>
<text x="96" y="155.9">16</text>
<text x="102.6" y="150.4">+5V</text>
<text x="28.8" y="157.6">VA4</text>
<text x="28.8" y="161.2">VA3</text>
<text x="37.6" y="159.5">4</text>
<text x="49.3" y="159.5">15</text>
<text x="55.9" y="161.2">VA9</text>
<text x="55.9" y="157.6">VA8</text>
<text x="84.3" y="159.5">4</text>
<text x="96" y="159.5">15</text>
<text x="37.6" y="163.1">5</text>
<text x="37.6" y="166.7">6</text>
<text x="49.3" y="163.1">14</text>
<text x="49.3" y="166.7">13</text>
<text x="55.9" y="164.8">BD0</text>
<text x="75.5" y="164.8">VA0</text>
<text x="84.3" y="163.1">5</text>
<text x="84.3" y="166.7">6</text>
<text x="96" y="163.1">14</text>
<text x="96" y="166.7">13</text>
<text x="102.6" y="164.8">BD4</text>
<text x="37.6" y="170.3">7</text>
<text x="37.6" y="173.9">8</text>
<text x="49.3" y="170.3">12</text>
<text x="49.3" y="173.9">11</text>
<text x="55.9" y="168.4">BD1</text>
<text x="55.9" y="172">BD2</text>
<text x="75.5" y="172">VA2</text>
<text x="75.5" y="168.4">VA1</text>
<text x="84.3" y="170.3">7</text>
<text x="84.3" y="173.9">8</text>
<text x="96" y="170.3">12</text>
<text x="96" y="173.9">11</text>
<text x="102.6" y="172">BD6</text>
<text x="102.6" y="168.4">BD5</text>
<text x="28.1" y="179.2">GND</text>
<text x="37.6" y="177.5">9</text>
<text x="49.3" y="177.5">10</text>
<text x="55.9" y="179.2">VR/W</text>
<text x="55.9" y="175.6">BD3</text>
<text x="74.8" y="179.2">GND</text>
<text x="84.3" y="177.5">9</text>
<text x="96" y="177.5">10</text>
<text x="102.6" y="175.6">BD7</text>
</g>
</svg>
